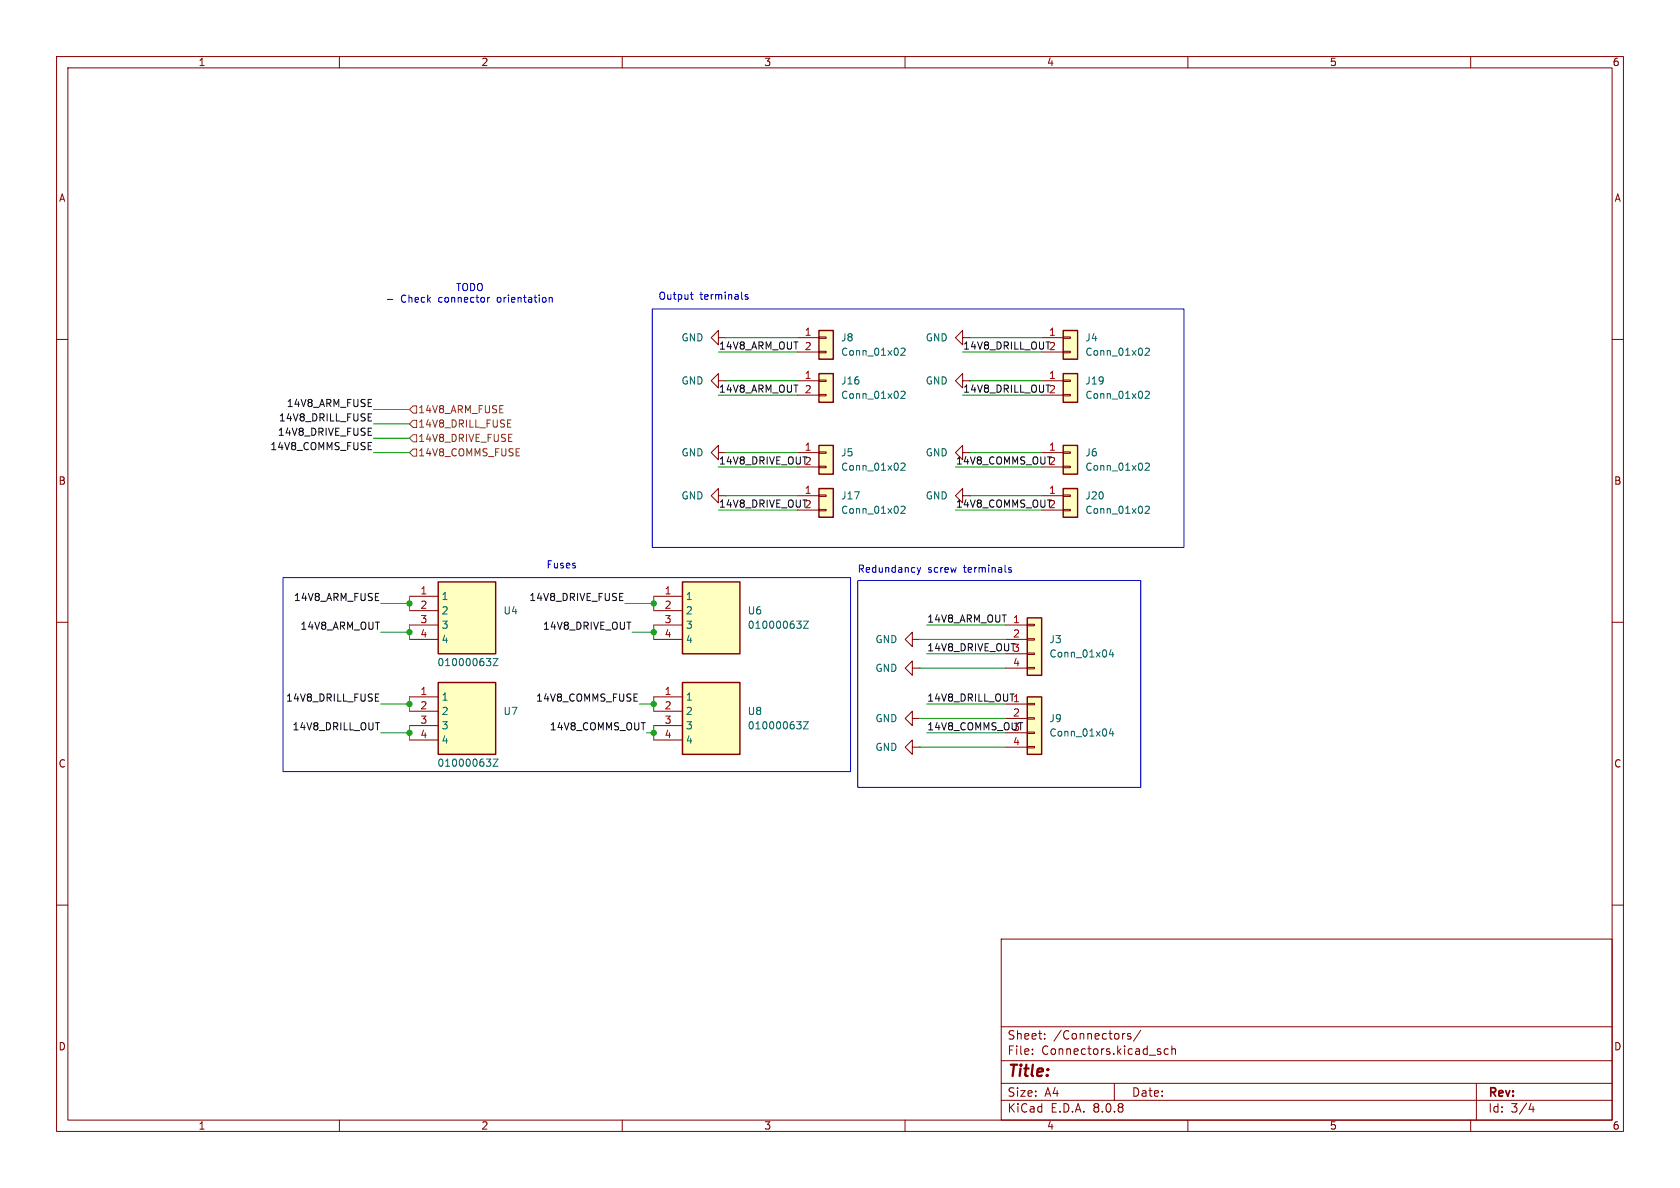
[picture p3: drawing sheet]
<svg xmlns="http://www.w3.org/2000/svg" width="297mm" height="210mm" viewBox="0 0 297 210" stroke-linecap="round" stroke-linejoin="round" font-family="sans-serif">
<g fill="none" stroke="#840000" stroke-width=".18">
<path d="M10 10h277v190h-277zM12 12h273v186h-273zM60 10v2M110 10v2M160 10v2M210 10v2M260 10v2M10 60h2M285 60h2M170.2 87.6v-1.2l-1.3 1.2 1.3 1.3v-1.3h1.2M171.4 87.6h.1M10 110h2"/>
<path d="M285 110h2M10 160h2M177 166h108v32h-108zM285 160h2M60 198v2M110 198v2M160 198v2M177 194.5h108M177 191.5h108M177 187.5h108M177 181.5h108M182.5 186.3v.1"/>
<path d="M182.5 185.5v.1M184.7 183.6v.1M184.7 182.8v.1M197 191.5v3M198.7 182.7h.2M199.9 182.8l-.4-.1-.2 .2 .1 .2 .5 .2v.3h-.6M201.7 182.1l-1.3 2M205.2 186v.3M206.5 185.5l-.4-.1-.3 .3v.4l.2 .2h.5M207.2 185.5l.2-.1 .3 .1 .1 .9M207.2 184.9v1.5M210 198v2"/>
<path d="M260 198v2M261 191.5v6.5M270.7 195l-.4 1.1h.9M271 195.6v1"/>
</g>
<path d="M77.5 120.7h10.1v12.7h-10.1z" fill="#ffffc2"/>
<path d="M77.5 120.7h10.1v12.7h-10.1z" fill="none" stroke="#840000" stroke-width=".25"/>
<path d="M72.4 123.2h5.1M72.4 125.7h5.1M72.4 128.3h5.1M72.4 130.8h5.1" fill="none" stroke="#840000" stroke-width=".18"/>
<path d="M86 134.2h.8l-.5 .5M86.7 134.8v.5M87.2 134.2h.8l-.8 1.3h.8" fill="none" stroke="#006464" stroke-width=".18"/>
<path d="M188 86.4h2.5v5h-2.5z" fill="#ffffc2"/>
<path d="M184.1 87.6h3.9M184.1 90.2h3.9M188 90h1.2v.3h-1.2zM188 87.5h1.2v.3h-1.2z" fill="none" stroke="#840000" stroke-width=".18"/>
<path d="M188 86.4h2.5v5h-2.5z" fill="none" stroke="#840000" stroke-width=".25"/>
<path d="M202.5 89.6l.4-.1 .3 .3-.8 .9h.8" fill="none" stroke="#006464" stroke-width=".18"/>
<path d="M144.8 86.4h2.5v5h-2.5z" fill="#ffffc2"/>
<path d="M141 87.6h3.8M141 90.2h3.8M144.8 90h1.2v.3h-1.2zM144.8 87.5h1.2v.3h-1.2z" fill="none" stroke="#840000" stroke-width=".18"/>
<path d="M144.8 86.4h2.5v5h-2.5z" fill="none" stroke="#840000" stroke-width=".25"/>
<path d="M159.3 89.6l.5-.1 .2 .3-.8 .9h.8" fill="none" stroke="#006464" stroke-width=".18"/>
<path d="M144.8 58.4h2.5v5.1h-2.5z" fill="#ffffc2"/>
<path d="M141 59.7h3.8M144.8 59.6h1.2v.2h-1.2zM141 62.2h3.8M144.8 62.1h1.2v.3h-1.2z" fill="none" stroke="#840000" stroke-width=".18"/>
<path d="M144.8 58.4h2.5v5.1h-2.5z" fill="none" stroke="#840000" stroke-width=".25"/>
<path d="M159.3 61.7l.5-.2 .2 .4-.8 .9h.8" fill="none" stroke="#006464" stroke-width=".18"/>
<path d="M144.8 66h2.5v5.1h-2.5z" fill="#ffffc2"/>
<path d="M141 67.3h3.8M141 69.9h3.8M144.8 69.7h1.2v.3h-1.2zM144.8 67.2h1.2v.2h-1.2z" fill="none" stroke="#840000" stroke-width=".18"/>
<path d="M144.8 66h2.5v5.1h-2.5z" fill="none" stroke="#840000" stroke-width=".25"/>
<path d="M159.3 69.3l.5-.1 .2 .3-.8 .9h.8" fill="none" stroke="#006464" stroke-width=".18"/>
<path d="M144.8 78.7h2.5v5.1h-2.5z" fill="#ffffc2"/>
<path d="M144.8 79.9h1.2v.2h-1.2zM141 80h3.8M141 82.6h3.8M144.8 82.4h1.2v.3h-1.2z" fill="none" stroke="#840000" stroke-width=".18"/>
<path d="M144.8 78.7h2.5v5.1h-2.5z" fill="none" stroke="#840000" stroke-width=".25"/>
<path d="M159.3 82l.5-.1 .2 .3-.8 .9h.8" fill="none" stroke="#006464" stroke-width=".18"/>
<path d="M77.5 102.9h10.1v12.7h-10.1z" fill="#ffffc2"/>
<path d="M77.5 102.9h10.1v12.7h-10.1z" fill="none" stroke="#840000" stroke-width=".25"/>
<path d="M72.4 105.4h5.1M72.4 108h5.1M72.4 110.5h5.1M72.4 113h5.1" fill="none" stroke="#840000" stroke-width=".18"/>
<path d="M86 116.4h.8l-.5 .5M86.7 117v.6M87.2 116.4h.8l-.8 1.3h.8" fill="none" stroke="#006464" stroke-width=".18"/>
<path d="M188 78.7h2.5v5.1h-2.5z" fill="#ffffc2"/>
<path d="M188 79.9h1.2v.2h-1.2zM184.1 80h3.9M184.1 82.6h3.9M188 82.4h1.2v.3h-1.2z" fill="none" stroke="#840000" stroke-width=".18"/>
<path d="M188 78.7h2.5v5.1h-2.5z" fill="none" stroke="#840000" stroke-width=".25"/>
<path d="M202.5 82l.4-.1 .3 .3-.8 .9h.8" fill="none" stroke="#006464" stroke-width=".18"/>
<path d="M188 58.4h2.5v5.1h-2.5z" fill="#ffffc2"/>
<path d="M184.1 59.7h3.9M188 59.6h1.2v.2h-1.2zM184.1 62.2h3.9M188 62.1h1.2v.3h-1.2z" fill="none" stroke="#840000" stroke-width=".18"/>
<path d="M188 58.4h2.5v5.1h-2.5z" fill="none" stroke="#840000" stroke-width=".25"/>
<path d="M202.5 61.7l.4-.2 .3 .4-.8 .9h.8" fill="none" stroke="#006464" stroke-width=".18"/>
<path d="M188 66h2.5v5.1h-2.5z" fill="#ffffc2"/>
<g fill="none" stroke="#840000" stroke-width=".18">
<path d="M127 59.7v-1.3l-1.3 1.3 1.3 1.3v-1.3h1.3M128.3 59.7h.1M127 67.3v-1.3l-1.3 1.3 1.3 1.3v-1.3h1.3M128.3 67.3h.1M184.1 67.3h3.9M184.1 69.9h3.9M188 69.7h1.2v.3h-1.2zM188 67.2h1.2v.2h-1.2zM127 80v-1.3l-1.3 1.3 1.3 1.3v-1.3h1.3M127 87.6v-1.2l-1.3 1.2 1.3 1.3v-1.3h1.3M128.3 80h.1M128.3 87.6h.1"/>
<path d="M161.3 118.1v-1.3l-1.3 1.3 1.3 1.3v-1.3h1.3M162.6 118.1h.1"/>
</g>
<path d="M188 66h2.5v5.1h-2.5z" fill="none" stroke="#840000" stroke-width=".25"/>
<path d="M202.5 69.3l.4-.1 .3 .3-.8 .9h.8" fill="none" stroke="#006464" stroke-width=".18"/>
<path d="M120.6 120.7h10.2v12.7h-10.2z" fill="#ffffc2"/>
<path d="M120.6 120.7h10.2v12.7h-10.2z" fill="none" stroke="#840000" stroke-width=".25"/>
<path d="M161.3 113v-1.2l-1.3 1.2 1.3 1.3v-1.3h1.3M162.6 113h.1M115.6 123.2h5M115.6 125.7h5M115.6 128.3h5M115.6 130.8h5" fill="none" stroke="#840000" stroke-width=".18"/>
<path d="M140.8 127.6h.8l-.4 .5M141.6 128.2v.5M142 127.6h.9l-.9 1.2h.9" fill="none" stroke="#006464" stroke-width=".18"/>
<path d="M181.6 109.2h2.5v10.2h-2.5z" fill="#ffffc2"/>
<path d="M177.8 110.5h3.8M177.8 113h3.8M177.8 115.6h3.8M177.8 118.1h3.8M181.6 118h1.3v.2h-1.3zM181.6 115.4h1.3v.3h-1.3zM181.6 112.9h1.3v.3h-1.3zM181.6 110.4h1.3v.2h-1.3z" fill="none" stroke="#840000" stroke-width=".18"/>
<path d="M181.6 109.2h2.5v10.2h-2.5z" fill="none" stroke="#840000" stroke-width=".25"/>
<path d="M196.4 114.8l-.3 .9h.8M196.7 115.3v.8" fill="none" stroke="#006464" stroke-width=".18"/>
<path d="M181.6 123.2h2.5v10.2h-2.5z" fill="#ffffc2"/>
<g fill="none" stroke="#840000" stroke-width=".18">
<path d="M170.2 59.7v-1.3l-1.3 1.3 1.3 1.3v-1.3h1.2M171.4 59.7h.1M170.2 80v-1.3l-1.3 1.3 1.3 1.3v-1.3h1.2M171.4 80h.1M161.3 132.1v-1.3l-1.3 1.3 1.3 1.3v-1.3h1.3M161.3 127v-1.3l-1.3 1.3 1.3 1.3v-1.3h1.3M162.6 132.1h.1M162.6 127h.1M177.8 124.5h3.8M177.8 127h3.8M177.8 129.5h3.8M177.8 132.1h3.8"/>
<path d="M181.6 132h1.3v.2h-1.3zM181.6 129.4h1.3v.3h-1.3zM181.6 126.9h1.3v.2h-1.3zM181.6 124.3h1.3v.3h-1.3z"/>
</g>
<path d="M181.6 123.2h2.5v10.2h-2.5z" fill="none" stroke="#840000" stroke-width=".25"/>
<path d="M196.4 128.8l-.3 .9h.8M196.7 129.3v.8" fill="none" stroke="#006464" stroke-width=".18"/>
<path d="M120.6 102.9h10.2v12.7h-10.2z" fill="#ffffc2"/>
<path d="M120.6 102.9h10.2v12.7h-10.2z" fill="none" stroke="#840000" stroke-width=".25"/>
<path d="M170.2 67.3v-1.3l-1.3 1.3 1.3 1.3v-1.3h1.2M171.4 67.3h.1M115.6 105.4h5M115.6 108h5M115.6 110.5h5M115.6 113h5" fill="none" stroke="#840000" stroke-width=".18"/>
<path d="M140.8 109.8h.8l-.4 .5M141.6 110.4v.5M142 109.8h.9l-.9 1.3h.9" fill="none" stroke="#006464" stroke-width=".18"/>
<path d="M73 74.3h.7v1.3h-.7l-.6-.7zM73 71.8h.7v1.2h-.7l-.6-.6zM73 79.4h.7v1.2h-.7l-.6-.6zM73 76.8h.7v1.3h-.7l-.6-.6zM89.7 74.8h.5M89.7 75.5h.6M89.7 74.2h.6" fill="none" stroke="#725600" stroke-width=".18"/>
<path d="M65.1 73.8h.4M65.1 74.4h.6M65.1 73.1h.6M66.4 127.8h.7M66.4 123.3h.4M66.4 123.9h.6M66.4 122.7h.6" fill="none" stroke="#0f0f0f" stroke-width=".18"/>
<g fill="none" stroke="#0000c2" stroke-width=".18">
<path d="M68.5 52.9h1M86.2 52.6v.8M86.6 52.6l-.4 .2M97.1 52.7l.2-.1h.3v.8M97.1 52.6v.8M115.3 54.6h94v42.2h-94zM122 52.1h.5M122.2 51.6v1.1l.3 .2M132.2 52.1h-.3l-.2 .1 .1 .2 .4 .1v.3h-.5M50 102.1h100.4v34.3h-100.4zM151.6 102.6h50.1v36.6h-50.1zM162.1 100.3l.4 .9"/>
<path d="M162.5 101.2l-.4 .4M162.8 100.3l-.3 .9M178.8 100.4l-.3-.1-.2 .2 .1 .2 .4 .1v.3h-.5"/>
</g>
<g fill="none" stroke="#009600" stroke-width=".18">
<path d="M128.3 59.7h12.7M171.4 59.7h12.7M66 72.4h6.4M66 74.9h6.4M66 77.5h6.4M127 69.9h14M127 62.2h14M128.3 67.3h12.7M170.2 69.9h13.9M170.2 62.2h13.9M171.4 67.3h12.7M66 80h6.4"/>
<path d="M127 82.6h14M127 90.2h14M128.3 80h12.7M128.3 87.6h12.7M168.9 82.6h15.2M168.9 90.2h15.2M171.4 80h12.7M171.4 87.6h12.7M67.3 111.8h5.1M67.3 106.7h5.1M72.4 105.4v2.6M72.4 110.5v2.5"/>
<path d="M110.5 106.7h5.1M111.8 111.8h3.8M115.6 105.4v2.6M115.6 110.5v2.5M162.6 113h15.2M162.6 118.1h15.2M163.8 115.6h14M163.8 110.5h14M67.3 129.5h5.1M67.3 124.5h5.1M72.4 123.2v2.5M72.4 128.3v2.5"/>
<path d="M113 124.5h2.6M114.3 129.5h1.3M115.6 123.2v2.5M115.6 128.3v2.5M162.6 127h15.2M162.6 132.1h15.2M163.8 129.5h14M163.8 124.5h14"/>
</g>
<g fill="#009600" stroke="#009600" stroke-width=".18">
<circle cx="115.6" cy="129.5" r=".46"/>
<circle cx="115.6" cy="124.5" r=".46"/>
<circle cx="115.6" cy="111.8" r=".46"/>
<circle cx="72.4" cy="111.8" r=".46"/>
<circle cx="72.4" cy="129.5" r=".46"/>
<circle cx="72.4" cy="124.5" r=".46"/>
<circle cx="115.6" cy="106.7" r=".46"/>
<circle cx="72.4" cy="106.7" r=".46"/>
</g>
<text font-size="2.8" fill="#840000" x="178" y="190.9">Title:</text>
<g font-size="2.1" fill="#840000">
<text x="178" y="184">Sheet:</text>
<text x="186.2" y="184">/Connectors/</text>
<text x="178" y="186.7">File:</text>
<text x="184.1" y="186.7">Connectors.kicad_sch</text>
<text x="178" y="196.9">KiCad</text>
<text x="178" y="194.1">Size:</text>
<text x="184.7" y="194.1">A4</text>
<text x="185.7" y="196.9">E.D.A.</text>
<text x="193.3" y="196.9">8.0.8</text>
<text x="200" y="194.1">Date:</text>
<text x="263" y="194.3">Rev:</text>
<text x="263" y="196.9">Id:</text>
<text x="267.1" y="196.9">3/4</text>
</g>
<g font-size="1.8" fill="#840000">
<text x="35" y="11.9">1</text>
<text x="85" y="11.9">2</text>
<text x="135" y="11.9">3</text>
<text x="185" y="11.9">4</text>
<text x="235" y="11.9">5</text>
<text x="285" y="11.9">6</text>
<text x="10.3" y="35.9">A</text>
<text x="285.3" y="35.9">A</text>
<text x="10.3" y="85.9">B</text>
<text x="285.3" y="85.9">B</text>
<text x="10.3" y="135.9">C</text>
<text x="285.3" y="135.9">C</text>
<text x="10.3" y="185.9">D</text>
<text x="285.3" y="185.9">D</text>
<text x="35" y="199.9">1</text>
<text x="85" y="199.9">2</text>
<text x="135" y="199.9">3</text>
<text x="185" y="199.9">4</text>
<text x="235" y="199.9">5</text>
<text x="285" y="199.9">6</text>
</g>
<g font-size="1.8" fill="#0000c2">
<text x="70.8" y="53.7">Check</text>
<text x="77.6" y="53.7">connector</text>
<text x="80.5" y="51.7">TODO</text>
<text x="88.2" y="53.7">orientation</text>
<text x="116.3" y="53.2">Output</text>
<text x="123.7" y="53.2">terminals</text>
<text x="96.5" y="100.7">Fuses</text>
<text x="151.5" y="101.5">Redundancy</text>
<text x="164" y="101.5">screw</text>
<text x="170.5" y="101.5">terminals</text>
</g>
<g font-size="1.8" fill="#a90000">
<text x="142.2" y="59.4">1</text>
<text x="185.3" y="59.4">1</text>
<text x="142.2" y="62">2</text>
<text x="142.2" y="67.1">1</text>
<text x="142.2" y="69.6">2</text>
<text x="185.3" y="67.1">1</text>
<text x="142.2" y="79.8">1</text>
<text x="185.3" y="79.8">1</text>
<text x="142.2" y="87.4">1</text>
<text x="185.3" y="87.4">1</text>
<text x="74.2" y="105.2">1</text>
<text x="74.2" y="107.7">2</text>
<text x="117.4" y="105.2">1</text>
<text x="117.4" y="107.7">2</text>
<text x="74.2" y="110.2">3</text>
<text x="74.2" y="112.8">4</text>
<text x="117.4" y="110.2">3</text>
<text x="117.4" y="112.8">4</text>
<text x="179" y="110.2">1</text>
<text x="179" y="112.8">2</text>
<text x="179" y="117.9">4</text>
<text x="74.2" y="122.9">1</text>
<text x="74.2" y="125.5">2</text>
<text x="117.4" y="122.9">1</text>
<text x="117.4" y="125.5">2</text>
<text x="74.2" y="128">3</text>
<text x="74.2" y="130.6">4</text>
<text x="117.4" y="128">3</text>
<text x="117.4" y="130.6">4</text>
<text x="179" y="126.7">2</text>
<text x="179" y="131.8">4</text>
</g>
<g font-size="1.8" fill="#006464">
<text x="120.4" y="60.6">GND</text>
<text x="148.6" y="60.6">J8</text>
<text x="148.6" y="63.1">Conn_01x02</text>
<text x="163.6" y="60.6">GND</text>
<text x="191.8" y="60.6">J4</text>
<text x="191.8" y="63.1">Conn_01x02</text>
<text x="120.4" y="68.2">GND</text>
<text x="148.6" y="70.7">Conn_01x02</text>
<text x="148.6" y="68.2">J16</text>
<text x="163.6" y="68.2">GND</text>
<text x="191.8" y="70.7">Conn_01x02</text>
<text x="191.8" y="68.2">J19</text>
<text x="120.4" y="80.9">GND</text>
<text x="148.6" y="80.9">J5</text>
<text x="148.6" y="83.4">Conn_01x02</text>
<text x="163.6" y="80.9">GND</text>
<text x="191.8" y="80.9">J6</text>
<text x="191.8" y="83.4">Conn_01x02</text>
<text x="120.4" y="88.5">GND</text>
<text x="148.6" y="88.5">J17</text>
<text x="163.6" y="88.5">GND</text>
<text x="191.8" y="88.5">J20</text>
<text x="148.6" y="91">Conn_01x02</text>
<text x="191.8" y="91">Conn_01x02</text>
<text x="78" y="106.3">1</text>
<text x="121.2" y="106.3">1</text>
<text x="78" y="108.8">2</text>
<text x="78" y="111.4">3</text>
<text x="78" y="113.9">4</text>
<text x="88.9" y="108.8">U4</text>
<text x="121.2" y="108.8">2</text>
<text x="121.2" y="111.4">3</text>
<text x="121.2" y="113.9">4</text>
<text x="132.1" y="111.4">01000063Z</text>
<text x="132.1" y="108.8">U6</text>
<text x="154.7" y="113.9">GND</text>
<text x="185.4" y="113.9">J3</text>
<text x="77.2" y="118">01000063Z</text>
<text x="154.7" y="119">GND</text>
<text x="185.4" y="116.4">Conn_01x04</text>
<text x="78" y="124.1">1</text>
<text x="121.2" y="124.1">1</text>
<text x="78" y="126.6">2</text>
<text x="78" y="129.1">3</text>
<text x="78" y="131.7">4</text>
<text x="88.9" y="126.6">U7</text>
<text x="121.2" y="126.6">2</text>
<text x="121.2" y="129.1">3</text>
<text x="121.2" y="131.7">4</text>
<text x="132.1" y="129.1">01000063Z</text>
<text x="132.1" y="126.6">U8</text>
<text x="154.7" y="127.9">GND</text>
<text x="185.4" y="127.9">J9</text>
<text x="185.4" y="130.4">Conn_01x04</text>
<text x="77.2" y="135.7">01000063Z</text>
<text x="154.7" y="132.9">GND</text>
</g>
<g font-size="1.8" fill="#0f0f0f">
<text x="127" y="61.9">14V8_ARM_OUT</text>
<text x="170.2" y="61.9">14V8_DRILL_OUT 2</text>
<text x="127" y="69.5">14V8_ARM_OUT</text>
<text x="170.2" y="69.5">14V8_DRILL_OUT 2</text>
<text x="49" y="77.1">14V8_DRIVE_FUSE</text>
<text x="49.2" y="74.6">14V8_DRILL_FUSE</text>
<text x="50.6" y="72">14V8_ARM_FUSE</text>
<text x="47.7" y="79.7">14V8_COMMS_FUSE</text>
<text x="127" y="82.2">14V8_DRIVE_OUT2</text>
<text x="168.9" y="82.2">14V8_COMMS_OUT2</text>
<text x="127" y="89.8">14V8_DRIVE_OUT2</text>
<text x="168.9" y="89.8">14V8_COMMS_OUT2</text>
<text x="51.9" y="106.3">14V8_ARM_FUSE</text>
<text x="93.5" y="106.3">14V8_DRIVE_FUSE</text>
<text x="53" y="111.4">14V8_ARM_OUT</text>
<text x="95.9" y="111.4">14V8_DRIVE_OUT</text>
<text x="163.8" y="110.1">14V8_ARM_OUT</text>
<text x="163.8" y="115.2">14V8_DRIVE_OUT3</text>
<text x="50.5" y="124.1">14V8_DRILL_FUSE</text>
<text x="94.7" y="124.1">14V8_COMMS_FUSE</text>
<text x="163.8" y="124.1">14V8_DRILL_OUT 1</text>
<text x="51.6" y="129.2">14V8_DRILL_OUT</text>
<text x="97.1" y="129.2">14V8_COMMS_OUT</text>
<text x="163.8" y="129.2">14V8_COMMS_OUT</text>
<text x="179" y="129.3">3</text>
</g>
<g font-size="1.8" fill="#725600">
<text x="73.9" y="75.8">14V8_DRILL_FUSE</text>
<text x="73.9" y="73.3">14V8_ARM_FUSE</text>
<text x="73.9" y="80.9">14V8_COMMS_FUSE</text>
<text x="73.9" y="78.3">14V8_DRIVE_FUSE</text>
</g>
</svg>
